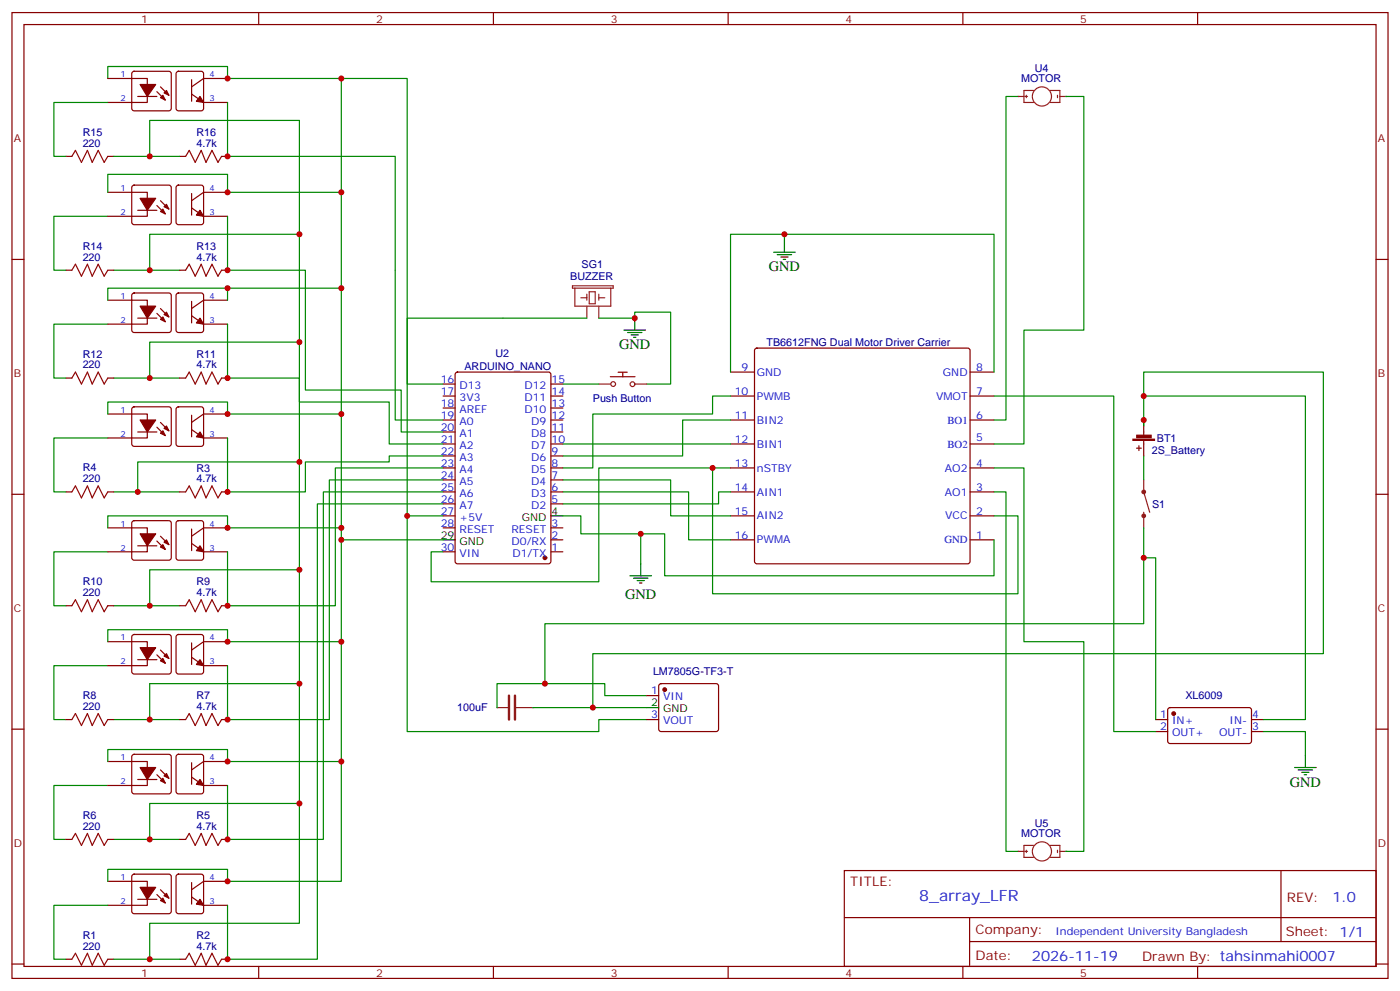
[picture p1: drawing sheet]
<svg xmlns="http://www.w3.org/2000/svg" width="412mm" height="292mm" viewBox="0 0 412 292" stroke-linecap="round" stroke-linejoin="round" font-family="sans-serif">
<g fill="none" stroke="#870000" stroke-width=".35">
<path d="M3.5 3.7h405.4v284.3h-405.4zM7.1 7.2h398.2v277.3h-398.2zM76.2 3.7v3.5M145.3 3.7v3.5M214.5 3.7v3.5M283.6 3.7v3.5M352.8 3.7v3.5M3.5 76.4h3.6M405.3 76.4h3.6M130.5 116.6h3.6M130.5 113.1h3.6M134.3 109.7l.5-.2h26.8l.6 .5 .1 55.3-.5 .6-27 .1-.7-.5v-55.3z"/>
<path d="M162.3 116.6h3.5M162.3 113.1h3.5M130.5 137.8h3.6M130.5 134.2h3.6M130.5 130.7h3.6M130.5 127.2h3.6M130.5 123.6h3.6M130.5 120.1h3.6M162.3 137.8h3.5M162.3 134.2h3.5M162.3 130.7h3.5M162.3 127.2h3.5"/>
<path d="M162.3 123.6h3.5M162.3 120.1h3.5M3.5 145.5h3.6M130.5 155.4h3.6M130.5 148.3h3.6M130.5 144.8h3.6M130.5 141.3h3.6M130.5 151.9h3.6M162.3 158.9h3.5M162.3 155.4h3.5M162.3 148.3h3.5M162.3 144.8h3.5"/>
<path d="M162.3 141.3h3.5M405.3 145.5h3.6M130.5 162.5h3.6M162.3 162.5h3.5M3.5 214.7h3.6M405.3 214.7h3.6M248.7 256.3h156.6v28.2h-156.6zM377.3 256.3v20.9M248.7 270.1h156.5M285.6 277.2h119.6M285.6 270.1v14.2M3.5 283.8h3.6"/>
<path d="M76.2 284.5v3.5M145.3 284.5v3.5M214.5 284.5v3.5M283.6 284.5v3.5M352.8 284.5v3.5M405.3 283.8h3.6"/>
</g>
<circle cx="160.5" cy="164.2" r=".53" fill="#870000" stroke="#870000" stroke-width=".35"/>
<path d="M183.8 97.2h6.3M184.9 97.9h4.2M185.9 98.6h2.1M186.6 99.3h.7M187 93.7v3.5M130.5 158.9h3.6M162.3 151.9h3.5M185.6 169.5h6.3M186.6 170.2h4.3M187.7 170.9h2.1M188.4 171.6h.7M188.7 166v3.5" fill="none" stroke="#000" stroke-width=".35"/>
<g fill="#850000" stroke="#850000" stroke-width=".35">
<path d="M333.7 129.3h6.4v.3h-6.4z"/>
<path d="M334.9 128.1h4.2v.7h-4.2z"/>
</g>
<path d="M334.8 131.9h1.4M335.5 131.2v1.4M336.9 123.6v4.6M336.9 129.6v4.6" fill="none" stroke="#850000" stroke-width=".35"/>
<path d="M172.9 93.7h-53v19.4h10.6M176.4 93.7h10.6v-1.8h10.6v21.2h-7.1M165.8 113.1h10.6M215.2 137.8h-38.8v33.5h-49.4v-8.8h3.5M336.9 134.2v7.1M130.5 151.9h-10.6v63.5h56.5v-3.6h14.1M165.8 151.9h5.3v5.3h17.6v8.8M336.9 155.4v28.2h-176.4v17.7h17.7v3.5h12.3" fill="none" stroke="#008700" stroke-width=".35"/>
<g fill="none" stroke="#8c2424" stroke-width=".35">
<path d="M299.9 28.4h1.7M302 28.4h.7M302.3 28v.8M304.4 26.6h-2.8v3.6h2.8M309.4 26.6h2.8v3.6h-2.8M311.5 28v.8M312.2 28.4h1.8M168.6 84.1h12v.7h-12zM169.3 84.8v5.3h10.6v-5.3M171.1 87.7h1.8M172.9 86.6v1.8M172.9 90.1v3.6"/>
<path d="M173.6 85.9h1.7v3.5h-1.7zM176.4 87.7h1.8M176.4 86.6v1.8M176.4 90.1v3.6M176.4 113.1h3.5M187 113.1h3.5M336.9 141.3v3.5l1.8 6M336.9 150.8v4.6"/>
<circle cx="306.9" cy="28.4" r="2.82"/>
<circle cx="180.6" cy="113.1" r=".71"/>
<circle cx="186.3" cy="113.1" r=".71"/>
</g>
<g fill="none" stroke="#8c2424" stroke-width=".71">
<circle cx="336.9" cy="151.9" r=".35"/>
<circle cx="336.9" cy="144.8" r=".35"/>
</g>
<path d="M179.8 110.9h7.3M182.1 109.6h2.7M183.4 109.6v1.3" fill="none" stroke="#900" stroke-width=".35"/>
<g fill="#8c2424">
<circle cx="299.9" cy="28.4" r=".18"/>
<circle cx="314" cy="28.4" r=".18"/>
</g>
<g fill="none" stroke="#8c2424" stroke-width=".35">
<path d="M299.9 250.6h1.7M302 250.6h.7M302.3 250.3v.7M304.4 248.9h-2.8v3.5h2.8M309.4 248.9h2.8v3.5h-2.8M311.5 250.3v.7M312.2 250.6h1.8"/>
<circle cx="306.9" cy="250.6" r="2.82"/>
</g>
<g fill="#8c2424">
<circle cx="299.9" cy="250.6" r=".18"/>
<circle cx="314" cy="250.6" r=".18"/>
</g>
<g fill="none" stroke="#870000" stroke-width=".35">
<path d="M215.2 116.6h7M215.2 109.5h7M222.5 102.7l.5-.2h62l.5 .2 .3 .5v62.1l-.3 .5-.5 .2h-62l-.5-.3-.3-.4v-62.1zM285.8 116.6h7M285.8 109.5h7M215.2 137.8h7M215.2 130.7h7M215.2 123.6h7M285.8 137.8h7M285.8 130.7h7M285.8 123.6h7M215.2 158.9h7"/>
<path d="M215.2 151.9h7M215.2 144.8h7M285.8 158.9h7M285.8 151.9h7M285.8 144.8h7"/>
</g>
<g fill="none" stroke="#008700" stroke-width=".35">
<path d="M299.9 28.4h-3.6v95.2h-3.5M314 28.4h5.3v68.8h-17.7v33.5h-8.8M231.1 70.7v-1.7h-15.9v40.5M231.1 69h61.7v40.5M215.2 116.6h-5.3v5.3h-35.3v15.9h-8.8M165.8 130.7h49.4M209.9 137.8v37h90v-22.9h-7.1M215.2 123.6h-14.1v10.6h-35.3M292.8 137.8h8.8v51.1h17.7v61.7h-5.3M165.8 144.8h37v14.1h12.4M165.8 141.3h31.8v10.6h17.6M188.7 157.2h7.1v12.3h97v-10.6"/>
<path d="M215.2 144.8h-3.5v3.5h-45.9M292.8 144.8h3.5v105.8h3.6"/>
</g>
<path d="M227.9 74.3h6.3M229 75h4.2M230 75.7h2.1M230.7 76.4h.7M231.1 70.7v3.6" fill="none" stroke="#000" stroke-width=".35"/>
<path d="M146.4 208.3h3.5M151.7 208.3h5.3" fill="none" stroke="#8c2424" stroke-width=".35"/>
<path d="M149.9 204.8v7M151.7 204.8v7" fill="none" stroke="#8c2424" stroke-width=".71"/>
<g fill="#8c2424">
<circle cx="146.4" cy="208.3" r=".18"/>
<circle cx="157" cy="208.3" r=".18"/>
</g>
<g fill="none" stroke="#008700" stroke-width=".35">
<path d="M31.7 23.1v-3.5h35.3v3.5h33.5v33.5M31.7 30.2h-15.8v15.8h3.5M67 30.2v15.8h49.4v77.6h14.1M100.5 23.1h19.4v128.8M31.7 56.6v-5.3h35.3v5.3h33.5v28.2M33.5 46h10.6v-10.5h44.1v33.5h-44.1v10.6h-10.6M44.1 46h8.8M31.7 63.7h-15.8v15.9h3.5M44.1 79.6h8.8M67 63.7v15.9h23v35.2h28.2v12.4h12.3M88.2 69v67M31.7 95.4h-15.8v15.9h3.5"/>
<path d="M31.7 88.4v-3.6h35.3v3.6M67 84.8h33.5v37.1M67 95.4v15.9h21.2v7.1h26.5v12.3h15.8M44.1 111.3h8.8M88.2 100.7h-44.1v10.6h-10.6M292.8 116.6h35.3v98.8h12.3M336.9 116.6v-7.1h52.9v82.9h-215.2v15.9h-17.6M31.7 128.9h-15.8v15.9h3.5M31.7 121.9v-3.5h35.3v3.5h33.5v33.5M67 128.9v15.9h23v-8.8h24.7v-1.8h15.8M130.5 137.8h-31.7v40.5h-31.8v-15.8M336.9 125.4v-8.8h47.6v95.2h-12.3"/>
<path d="M31.7 155.4v-3.5h35.3v3.5h33.5v3.5M33.5 144.8h19.4M40.6 144.8v-8.8h47.6v31.7M130.5 148.3h-37v134.1h-26.5v-15.9M130.5 144.8h-35.3v102.3h-28.2v-15.9M130.5 141.3h-33.5v70.5h-30v-15.8M130.5 158.9h-30v100.6h-33.5v-3.6h-35.3v3.6M31.7 162.5h-15.8v15.8h3.5M33.5 178.3h10.6v-10.6h44.1v33.6M44.1 178.3h8.8M336.9 164.2h3.5v47.6M31.7 196h-15.8v15.8h3.5"/>
<path d="M31.7 188.9v-3.5h35.3v3.5h33.5M33.5 211.8h10.6v-10.5h44.1v70.5h-44.1v10.6h-10.6M44.1 211.8h8.8M160.5 201.3h-14.1v7M174.6 208.3h15.9M372.2 215.4h12.3v7M31.7 231.2h-15.8v15.9h3.5M31.7 224.2v-3.5h35.3v3.5h33.5M88.2 236.5h-44.1v10.6h-10.6M44.1 247.1h8.8M31.7 266.5h-15.8v15.9h3.5M44.1 282.4h8.8"/>
</g>
<g fill="none" stroke="#870000" stroke-width=".35">
<path d="M31.7 23.1h11.7v7.1h-11.7M39 21.2l.5-.2h10.2l.5 .2 .2 .5v10.2l-.2 .5-.5 .2h-10.2l-.5-.2-.2-.5v-10.2zM40.6 28.4h5.6M46.2 27l2.5 2.5M47.3 25.6l2.4 2.4M52.1 21.2l.5-.2h6.7l.5 .2 .2 .5v10.2l-.3 .5-.4 .2h-6.7l-.5-.2-.2-.5v-10.2zM56.4 23.5v6.3M56.4 27.7l3.6 2.5h7M67 23.1h-7l-3.6 2.5M19.4 46h1.8M31.7 56.6h11.7v7.1h-11.7M31.7 46h1.8"/>
<path d="M39 54.7l.5-.2h10.2l.5 .2 .2 .5v10.2l-.2 .5-.5 .2h-10.2l-.5-.2-.2-.5v-10.2zM47.3 59.1l2.4 2.5M52.1 54.7l.5-.2h6.7l.5 .2 .2 .5v10.2l-.3 .5-.4 .2h-6.7l-.5-.2-.2-.5v-10.2zM52.9 46h1.8M56.4 57v6.3M65.3 46h1.7M67 56.6h-7l-3.6 2.5M19.4 79.6h1.8M31.7 79.6h1.8M40.6 61.9h5.6M46.2 60.5l2.5 2.5M52.9 79.6h1.8"/>
<path d="M56.4 61.2l3.6 2.5h7M65.3 79.6h1.7M31.7 88.4h11.7v7h-11.7M39 86.5l.5-.2h10.2l.5 .2 .2 .5v10.2l-.2 .5-.5 .2h-10.2l-.5-.2-.2-.5v-10.2zM40.6 93.7h5.6M46.2 92.3l2.5 2.4M47.3 90.8l2.4 2.5M52.1 86.5l.5-.2h6.7l.5 .2 .2 .5v10.2l-.3 .5-.4 .2h-6.7l-.5-.2-.2-.5v-10.2zM56.4 88.7v6.4M56.4 93l3.6 2.4h7M67 88.4h-7l-3.6 2.4M19.4 111.3h1.8"/>
<path d="M31.7 111.3h1.8M39 120l.5-.2h10.2l.5 .2 .2 .5v10.2l-.2 .5-.5 .2h-10.2l-.5-.2-.2-.5v-10.2zM52.1 120l.5-.2h6.7l.5 .2 .2 .5v10.2l-.3 .5-.4 .2h-6.7l-.5-.2-.2-.5v-10.2zM52.9 111.3h1.8M65.3 111.3h1.7M31.7 121.9h11.7v7h-11.7M40.6 127.2h5.6M46.2 125.8l2.5 2.4M47.3 124.4l2.4 2.4M56.4 122.2v6.4M56.4 126.5l3.6 2.4h7M67 121.9h-7l-3.6 2.5"/>
<path d="M19.4 144.8h1.8M31.7 155.4h11.7v7.1h-11.7M31.7 144.8h1.8M39 153.5l.5-.2h10.2l.5 .2 .2 .5v10.2l-.2 .5-.5 .2h-10.2l-.5-.2-.2-.5v-10.2zM46.2 159.3l2.5 2.4M47.3 157.9l2.4 2.4M52.1 153.5l.5-.2h6.7l.5 .2 .2 .5v10.2l-.3 .5-.4 .2h-6.7l-.5-.2-.2-.5v-10.2zM52.9 144.8h1.8M56.4 155.8v6.3M56.4 160l3.6 2.5h7M65.3 144.8h1.7M67 155.4h-7l-3.6 2.5"/>
<path d="M19.4 178.3h1.8M31.7 178.3h1.8M40.6 160.7h5.6M52.9 178.3h1.8M65.3 178.3h1.7M31.7 188.9h11.7v7.1h-11.7M39 187l.5-.2h10.2l.5 .2 .2 .5v10.2l-.2 .5-.5 .2h-10.2l-.5-.2-.2-.5v-10.2zM40.6 194.2h5.6M46.2 192.8l2.5 2.5M47.3 191.4l2.4 2.5M52.1 187l.5-.2h6.7l.5 .2 .2 .5v10.2l-.3 .5-.4 .2h-6.7l-.5-.2-.2-.5v-10.2zM56.4 189.3v6.3"/>
<path d="M56.4 193.5l3.6 2.5h7M67 188.9h-7l-3.6 2.5M19.4 211.8h1.8M31.7 211.8h1.8M52.9 211.8h1.8M65.3 211.8h1.7M190.5 204.8h3.5M190.5 211.8h3.5M194.3 201.5l.4-.2h16.3l.5 .2 .2 .5v12.7l-.3 .5-.4 .2h-16.3l-.5-.3-.2-.4v-12.7zM340.4 211.8h3.6M340.4 215.4h3.6M344.2 208.5l.5-.2 23.5 .1 .5 .6-.1 9.5-.7 .4-23.5-.1-.4-.6v-9.2z"/>
<path d="M368.7 211.8h3.5M368.7 215.4h3.5M31.7 224.2h11.7v7h-11.7M39 222.3l.5-.2h10.2l.5 .2 .2 .5v10.2l-.2 .5-.5 .2h-10.2l-.5-.2-.2-.5v-10.2zM40.6 229.5h5.6M46.2 228.1l2.5 2.4M47.3 226.7l2.4 2.4M52.1 222.3l.5-.2h6.7l.5 .2 .2 .5v10.2l-.3 .5-.4 .2h-6.7l-.5-.2-.2-.5v-10.2zM56.4 224.5v6.4M56.4 228.8l3.6 2.4h7M67 224.2h-7l-3.6 2.5M19.4 247.1h1.8"/>
<path d="M31.7 259.5h11.7v7h-11.7M31.7 247.1h1.8M39 257.6l.5-.2h10.2l.5 .2 .2 .5v10.2l-.2 .5-.5 .2h-10.2l-.5-.2-.2-.5v-10.2zM52.1 257.6l.5-.2h6.7l.5 .2 .2 .5v10.2l-.3 .5-.4 .2h-6.7l-.5-.2-.2-.5v-10.2zM52.9 247.1h1.8M56.4 259.8v6.4M65.3 247.1h1.7M67 259.5h-7l-3.6 2.4M40.6 264.8h5.6M46.2 263.3l2.5 2.5M47.3 261.9l2.4 2.5M56.4 264.1l3.6 2.4h7"/>
<path d="M19.4 282.4h1.8M31.7 282.4h1.8M52.9 282.4h1.8M65.3 282.4h1.7"/>
</g>
<g fill="#870000" stroke="#870000" stroke-width=".35">
<path d="M41.3 261.2h4.6l-2.5 3.6z"/>
<path d="M48.3 263.7l.7-.7 .7 1.4z"/>
<path d="M48 264.4l.7 1.4-1.4-.7z"/>
<path d="M58.9 264.8l1.1 1.7-2.1-.3z"/>
<path d="M41.3 226h4.6l-2.5 3.5z"/>
<path d="M48.3 228.4l.7-.7 .7 1.4z"/>
<path d="M47.3 229.8l.7-.7 .7 1.4z"/>
<path d="M58.9 229.5l1.1 1.7-2.1-.3z"/>
<path d="M41.3 190.7h4.6l-2.5 3.5z"/>
<path d="M48.3 193.1l.7-.7 .7 1.5z"/>
<path d="M47.3 194.6l.7-.7 .7 1.4z"/>
<path d="M58.9 194.2l1.1 1.8-2.1-.4z"/>
<path d="M41.3 157.2h4.6l-2.5 3.5z"/>
<path d="M48.3 159.6l.7-.7 .7 1.4z"/>
<path d="M47.3 161l.7-.7 .7 1.4z"/>
<path d="M58.9 160.7l1.1 1.8-2.1-.4z"/>
<path d="M41.3 123.6h4.6l-2.5 3.6z"/>
<path d="M48.3 126.1l.7-.7 .7 1.4z"/>
<path d="M47.3 127.5l.7-.7 .7 1.4z"/>
<path d="M58.9 127.2l1.1 1.7-2.1-.3z"/>
<path d="M41.3 90.1h4.6l-2.5 3.6z"/>
<path d="M48.3 92.6l.7-.7 .7 1.4z"/>
<path d="M47.3 94l.7-.7 .7 1.4z"/>
<path d="M58.9 93.7l1.1 1.7-2.1-.3z"/>
<path d="M41.3 58.4h4.6l-2.5 3.5z"/>
<path d="M48.3 60.9l.7-.8 .7 1.5z"/>
<path d="M47.3 62.3l.7-.7 .7 1.4z"/>
<path d="M58.9 61.9l1.1 1.8-2.1-.4z"/>
<path d="M41.3 24.9h4.6l-2.5 3.5z"/>
<path d="M48.3 27.3l.7-.7 .7 1.4z"/>
<path d="M47.3 28.8l.7-.8 .7 1.5z"/>
<path d="M58.9 28.4l1.1 1.8-2.1-.4z"/>
<circle cx="195.8" cy="203" r=".53"/>
<circle cx="345.7" cy="210.1" r=".53"/>
</g>
<path d="M190.5 208.3h3.5M381.4 226h6.3M382.4 226.7h4.2M383.5 227.4h2.1M384.2 228.1h.7M384.5 222.4v3.6" fill="none" stroke="#000" stroke-width=".35"/>
<g fill="none" stroke="#a10000" stroke-width=".35">
<path d="M21.2 46l1-1.7 1.8 3.5 1.8-3.5 1.4 3.5 1.7-3.5 1.8 3.5 1-1.8M54.7 46l1-1.7 1.8 3.5 1.8-3.5 1.4 3.5 1.7-3.5 1.8 3.5 1.1-1.8M21.2 79.6l1-1.8 1.8 3.5 1.8-3.5 1.4 3.5 1.7-3.5 1.8 3.5 1-1.7M54.7 79.6l1-1.8 1.8 3.5 1.8-3.5 1.4 3.5 1.7-3.5 1.8 3.5 1.1-1.7M21.2 111.3l1-1.8 1.8 3.6 1.8-3.6 1.4 3.6 1.7-3.6 1.8 3.6 1-1.8M54.7 111.3l1-1.8 1.8 3.6 1.8-3.6 1.4 3.6 1.7-3.6 1.8 3.6 1.1-1.8M21.2 144.8l1-1.7 1.8 3.5 1.8-3.5 1.4 3.5 1.7-3.5 1.8 3.5 1-1.8M54.7 144.8l1-1.7 1.8 3.5 1.8-3.5 1.4 3.5 1.7-3.5 1.8 3.5 1.1-1.8M21.2 178.3l1-1.7 1.8 3.5 1.8-3.5 1.4 3.5 1.7-3.5 1.8 3.5 1-1.8M54.7 178.3l1-1.7 1.8 3.5 1.8-3.5 1.4 3.5 1.7-3.5 1.8 3.5 1.1-1.8M21.2 211.8l1-1.7 1.8 3.5 1.8-3.5 1.4 3.5 1.7-3.5 1.8 3.5 1-1.8M54.7 211.8l1-1.7 1.8 3.5 1.8-3.5 1.4 3.5 1.7-3.5 1.8 3.5 1.1-1.8"/>
<path d="M21.2 247.1l1-1.7 1.8 3.5 1.8-3.5 1.4 3.5 1.7-3.5 1.8 3.5 1-1.8M54.7 247.1l1-1.7 1.8 3.5 1.8-3.5 1.4 3.5 1.7-3.5 1.8 3.5 1.1-1.8M21.2 282.4l1-1.8 1.8 3.6 1.8-3.6 1.4 3.6 1.7-3.6 1.8 3.6 1-1.8M54.7 282.4l1-1.8 1.8 3.6 1.8-3.6 1.4 3.6 1.7-3.6 1.8 3.6 1.1-1.8"/>
</g>
<g fill="#c00">
<circle cx="187" cy="93.7" r=".88"/>
<circle cx="231.1" cy="69" r=".88"/>
<circle cx="336.9" cy="164.2" r=".88"/>
<circle cx="336.9" cy="123.6" r=".88"/>
<circle cx="209.9" cy="137.8" r=".88"/>
<circle cx="188.7" cy="157.2" r=".88"/>
<circle cx="336.9" cy="116.6" r=".88"/>
<circle cx="174.6" cy="208.3" r=".88"/>
<circle cx="160.5" cy="201.3" r=".88"/>
<circle cx="44.1" cy="282.4" r=".88"/>
<circle cx="67" cy="282.4" r=".88"/>
<circle cx="44.1" cy="211.8" r=".88"/>
<circle cx="44.1" cy="178.3" r=".88"/>
<circle cx="44.1" cy="111.3" r=".88"/>
<circle cx="44.1" cy="79.6" r=".88"/>
<circle cx="44.1" cy="247.1" r=".88"/>
<circle cx="44.1" cy="46" r=".88"/>
<circle cx="67" cy="224.2" r=".88"/>
<circle cx="100.5" cy="188.9" r=".88"/>
<circle cx="67" cy="188.9" r=".88"/>
<circle cx="100.5" cy="158.9" r=".88"/>
<circle cx="67" cy="155.4" r=".88"/>
<circle cx="67" cy="121.9" r=".88"/>
<circle cx="100.5" cy="121.9" r=".88"/>
<circle cx="67" cy="84.8" r=".88"/>
<circle cx="100.5" cy="84.8" r=".88"/>
<circle cx="67" cy="56.6" r=".88"/>
<circle cx="100.5" cy="56.6" r=".88"/>
<circle cx="67" cy="23.1" r=".88"/>
<circle cx="67" cy="247.1" r=".88"/>
<circle cx="67" cy="211.8" r=".88"/>
<circle cx="67" cy="178.3" r=".88"/>
<circle cx="67" cy="144.8" r=".88"/>
<circle cx="67" cy="111.3" r=".88"/>
<circle cx="67" cy="79.6" r=".88"/>
<circle cx="67" cy="46" r=".88"/>
<circle cx="100.5" cy="155.4" r=".88"/>
<circle cx="40.6" cy="144.8" r=".88"/>
<circle cx="88.2" cy="236.5" r=".88"/>
<circle cx="88.2" cy="201.3" r=".88"/>
<circle cx="88.2" cy="167.7" r=".88"/>
<circle cx="88.2" cy="136" r=".88"/>
<circle cx="88.2" cy="100.7" r=".88"/>
<circle cx="88.2" cy="69" r=".88"/>
<circle cx="119.9" cy="151.9" r=".88"/>
<circle cx="100.5" cy="23.1" r=".88"/>
<circle cx="100.5" cy="224.2" r=".88"/>
<circle cx="67" cy="259.5" r=".88"/>
</g>
<text font-size="4.6" fill="#00f" x="270.8" y="265.3">8_array_LFR</text>
<g font-size="4.2">
<text x="226.5" y="79.9">GND</text>
<text x="182.4" y="102.8">GND</text>
<text x="184.1" y="176.2">GND</text>
<text x="379.9" y="231.6">GND</text>
</g>
<g font-size="4.2" fill="#00f">
<text x="392.5" y="265.6">1.0</text>
<text x="304" y="282.9">2026-11-19</text>
</g>
<g font-size="3.9" fill="#800">
<text x="250.5" y="260.9">TITLE:</text>
<text x="379.1" y="265.6">REV:</text>
<text x="287.4" y="275.1">Company:</text>
<text x="378.7" y="275.7">Sheet: 1/1</text>
<text x="287.4" y="282.8">Date:</text>
<text x="336.4" y="282.8">Drawn By: tahsinmahi0007</text>
</g>
<g font-size="3.2" fill="#800">
<text x="41.6" y="6.7">1</text>
<text x="110.8" y="6.7">2</text>
<text x="179.9" y="6.7">3</text>
<text x="249.1" y="6.7">4</text>
<text x="318.2" y="6.7">5</text>
<text x="4.1" y="41.8">A</text>
<text x="405.9" y="41.8">A</text>
<text x="4.1" y="110.9">B</text>
<text x="405.9" y="110.9">B</text>
<text x="4.1" y="180.1">C</text>
<text x="405.9" y="180.1">C</text>
<text x="4.1" y="249.2">D</text>
<text x="405.9" y="249.2">D</text>
<text x="41.6" y="287.5">1</text>
<text x="110.8" y="287.5">2</text>
<text x="179.9" y="287.5">3</text>
<text x="249.1" y="287.5">4</text>
<text x="318.2" y="287.5">5</text>
</g>
<g font-size="3.2" fill="#000080">
<text x="304.8" y="21.3">U4</text>
<text x="300.8" y="24.3">MOTOR</text>
<text x="24.4" y="40">R15</text>
<text x="57.9" y="40">R16</text>
<text x="24.4" y="43.2">220</text>
<text x="57.9" y="43.2">4.7k</text>
<text x="24.4" y="76.7">220</text>
<text x="24.4" y="73.5">R14</text>
<text x="57.9" y="76.7">4.7k</text>
<text x="57.9" y="73.6">R13</text>
<text x="168" y="82.4">BUZZER</text>
<text x="171.3" y="78.9">SG1</text>
<text x="225.8" y="102">TB6612FNG Dual Motor Driver Carrier</text>
<text x="24.4" y="105.3">R12</text>
<text x="57.9" y="105.3">R11</text>
<text x="146" y="105.2">U2</text>
<text x="24.4" y="108.5">220</text>
<text x="57.9" y="108.5">4.7k</text>
<text x="136.8" y="108.9">ARDUINO_NANO</text>
<text x="174.6" y="118.4">Push Button</text>
<text x="340.8" y="130.2">BT1</text>
<text x="339.3" y="133.6">2S_Battery</text>
<text x="24.4" y="142">220</text>
<text x="24.4" y="138.8">R4</text>
<text x="57.9" y="142">4.7k</text>
<text x="57.9" y="138.8">R3</text>
<text x="339.4" y="149.6">S1</text>
<text x="24.4" y="172.3">R10</text>
<text x="57.9" y="172.3">R9</text>
<text x="24.4" y="175.5">220</text>
<text x="57.9" y="175.5">4.7k</text>
<text x="192.4" y="198.9">LM7805G-TF3-T</text>
<text x="24.4" y="209">220</text>
<text x="24.4" y="205.8">R8</text>
<text x="57.9" y="209">4.7k</text>
<text x="57.9" y="205.8">R7</text>
<text x="134.7" y="209.4">100uF</text>
<text x="349.2" y="205.9">XL6009</text>
<text x="24.4" y="244.3">220</text>
<text x="24.4" y="241.1">R6</text>
<text x="57.9" y="244.3">4.7k</text>
<text x="57.9" y="241.1">R5</text>
<text x="304.8" y="243.5">U5</text>
<text x="300.8" y="246.5">MOTOR</text>
<text x="24.4" y="279.6">220</text>
<text x="24.4" y="276.4">R1</text>
<text x="57.9" y="279.6">4.7k</text>
<text x="57.9" y="276.4">R2</text>
</g>
<g font-size="3.2" fill="#00f">
<text x="129.8" y="112.7">16</text>
<text x="162.5" y="112.7">15</text>
<text x="218.5" y="109.2">9</text>
<text x="223" y="110.6">GND</text>
<text x="277.8" y="110.6">GND</text>
<text x="287.5" y="109.2">8</text>
<text x="129.8" y="116.2">17</text>
<text x="129.8" y="119.8">18</text>
<text x="135.4" y="114.5">D13</text>
<text x="135.4" y="118">3V3</text>
<text x="154.5" y="118">D11</text>
<text x="154.5" y="114.5">D12</text>
<text x="162.5" y="119.8">13</text>
<text x="162.5" y="116.2">14</text>
<text x="216.5" y="116.2">10</text>
<text x="223" y="117.7">PWMB</text>
<text x="275.7" y="117.7">VMOT</text>
<text x="287.5" y="116.2">7</text>
<text x="129.8" y="123.3">19</text>
<text x="135.4" y="121.5">AREF</text>
<text x="135.4" y="125.1">A0</text>
<text x="154.5" y="121.5">D10</text>
<text x="156.5" y="125.1">D9</text>
<text x="162.5" y="123.3">12</text>
<text x="216.5" y="123.3">11</text>
<text x="223" y="124.7">BIN2</text>
<text x="279.1" y="124.7">BO1</text>
<text x="287.5" y="123.3">6</text>
<text x="129.8" y="126.8">20</text>
<text x="129.8" y="130.4">21</text>
<text x="135.4" y="128.6">A1</text>
<text x="156.5" y="128.6">D8</text>
<text x="162.5" y="130.4">10</text>
<text x="162.5" y="126.8">11</text>
<text x="216.5" y="130.4">12</text>
<text x="223" y="131.8">BIN1</text>
<text x="279.1" y="131.8">BO2</text>
<text x="287.5" y="129.8">5</text>
<text x="129.8" y="133.9">22</text>
<text x="129.8" y="137.4">23</text>
<text x="135.4" y="132.1">A2</text>
<text x="135.4" y="135.6">A3</text>
<text x="156.5" y="135.6">D6</text>
<text x="156.5" y="132.1">D7</text>
<text x="162.5" y="137.4">8</text>
<text x="162.5" y="133.9">9</text>
<text x="216.5" y="137.4">13</text>
<text x="287.5" y="137.4">4</text>
<text x="129.8" y="140.9">24</text>
<text x="135.4" y="139.2">A4</text>
<text x="135.4" y="142.7">A5</text>
<text x="156.5" y="142.7">D4</text>
<text x="156.5" y="139.2">D5</text>
<text x="162.5" y="140.9">7</text>
<text x="223" y="138.8">nSTBY</text>
<text x="278.4" y="138.8">AO2</text>
<text x="129.8" y="144.5">25</text>
<text x="129.8" y="148">26</text>
<text x="135.4" y="146.2">A6</text>
<text x="135.4" y="149.8">A7</text>
<text x="156.5" y="149.8">D2</text>
<text x="156.5" y="146.2">D3</text>
<text x="162.5" y="148">5</text>
<text x="162.5" y="144.5">6</text>
<text x="216.5" y="144.5">14</text>
<text x="223" y="145.9">AIN1</text>
<text x="278.4" y="145.9">AO1</text>
<text x="287.5" y="144.5">3</text>
<text x="129.8" y="151.5">27</text>
<text x="129.8" y="155">28</text>
<text x="135.4" y="153.3">+5V</text>
<text x="162.5" y="155">3</text>
<text x="216.5" y="151.5">15</text>
<text x="223" y="152.9">AIN2</text>
<text x="278.4" y="152.9">VCC</text>
<text x="287.5" y="151.5">2</text>
<text x="135.4" y="156.8">RESET</text>
<text x="150.6" y="156.8">RESET</text>
<text x="150.7" y="160.3">D0/RX</text>
<text x="162.5" y="158.6">2</text>
<text x="216.5" y="158.6">16</text>
<text x="223" y="160">PWMA</text>
<text x="278.2" y="160">GND</text>
<text x="287.5" y="158.6">1</text>
<text x="129.8" y="162.1">30</text>
<text x="135.4" y="163.9">VIN</text>
<text x="150.9" y="163.9">D1/TX</text>
<text x="162.5" y="162.1">1</text>
<text x="191.8" y="204.4">1</text>
<text x="195.3" y="206.2">VIN</text>
<text x="191.8" y="211.5">3</text>
<text x="195.3" y="213.3">VOUT</text>
<text x="341.8" y="211.5">1</text>
<text x="341.8" y="215">2</text>
<text x="345.3" y="213.3">IN+</text>
<text x="362.2" y="213.3">IN-</text>
<text x="368.8" y="215">3</text>
<text x="368.8" y="211.5">4</text>
<text x="345.3" y="216.8">OUT+</text>
<text x="359.1" y="216.8">OUT-</text>
<text x="310.9" y="275.1">Independent University Bangladesh</text>
</g>
<g font-size="3.2">
<text x="153.7" y="153.3">GND</text>
<text x="162.5" y="151.5">4</text>
<text x="129.8" y="158.6">29</text>
<text x="135.4" y="160.3">GND</text>
<text x="191.8" y="208">2</text>
<text x="195.3" y="209.7">GND</text>
</g>
<g font-size="2.5" fill="#00f">
<text x="35.5" y="22.8">1</text>
<text x="61.7" y="22.8">4</text>
<text x="35.5" y="29.8">2</text>
<text x="61.7" y="29.8">3</text>
<text x="35.5" y="56.3">1</text>
<text x="61.7" y="56.3">4</text>
<text x="35.5" y="63.3">2</text>
<text x="61.7" y="63.3">3</text>
<text x="35.5" y="88">1</text>
<text x="61.7" y="88">4</text>
<text x="35.5" y="95.1">2</text>
<text x="61.7" y="95.1">3</text>
<text x="35.5" y="121.5">1</text>
<text x="61.7" y="121.5">4</text>
<text x="35.5" y="128.6">2</text>
<text x="61.7" y="128.6">3</text>
<text x="35.5" y="155">1</text>
<text x="61.7" y="155">4</text>
<text x="35.5" y="162.1">2</text>
<text x="61.7" y="162.1">3</text>
<text x="35.5" y="188.6">1</text>
<text x="61.7" y="188.6">4</text>
<text x="35.5" y="195.6">2</text>
<text x="61.7" y="195.6">3</text>
<text x="35.5" y="223.8">1</text>
<text x="61.7" y="223.8">4</text>
<text x="35.5" y="230.9">2</text>
<text x="61.7" y="230.9">3</text>
<text x="35.5" y="259.1">1</text>
<text x="61.7" y="259.1">4</text>
<text x="35.5" y="266.2">2</text>
<text x="61.7" y="266.2">3</text>
</g>
</svg>
